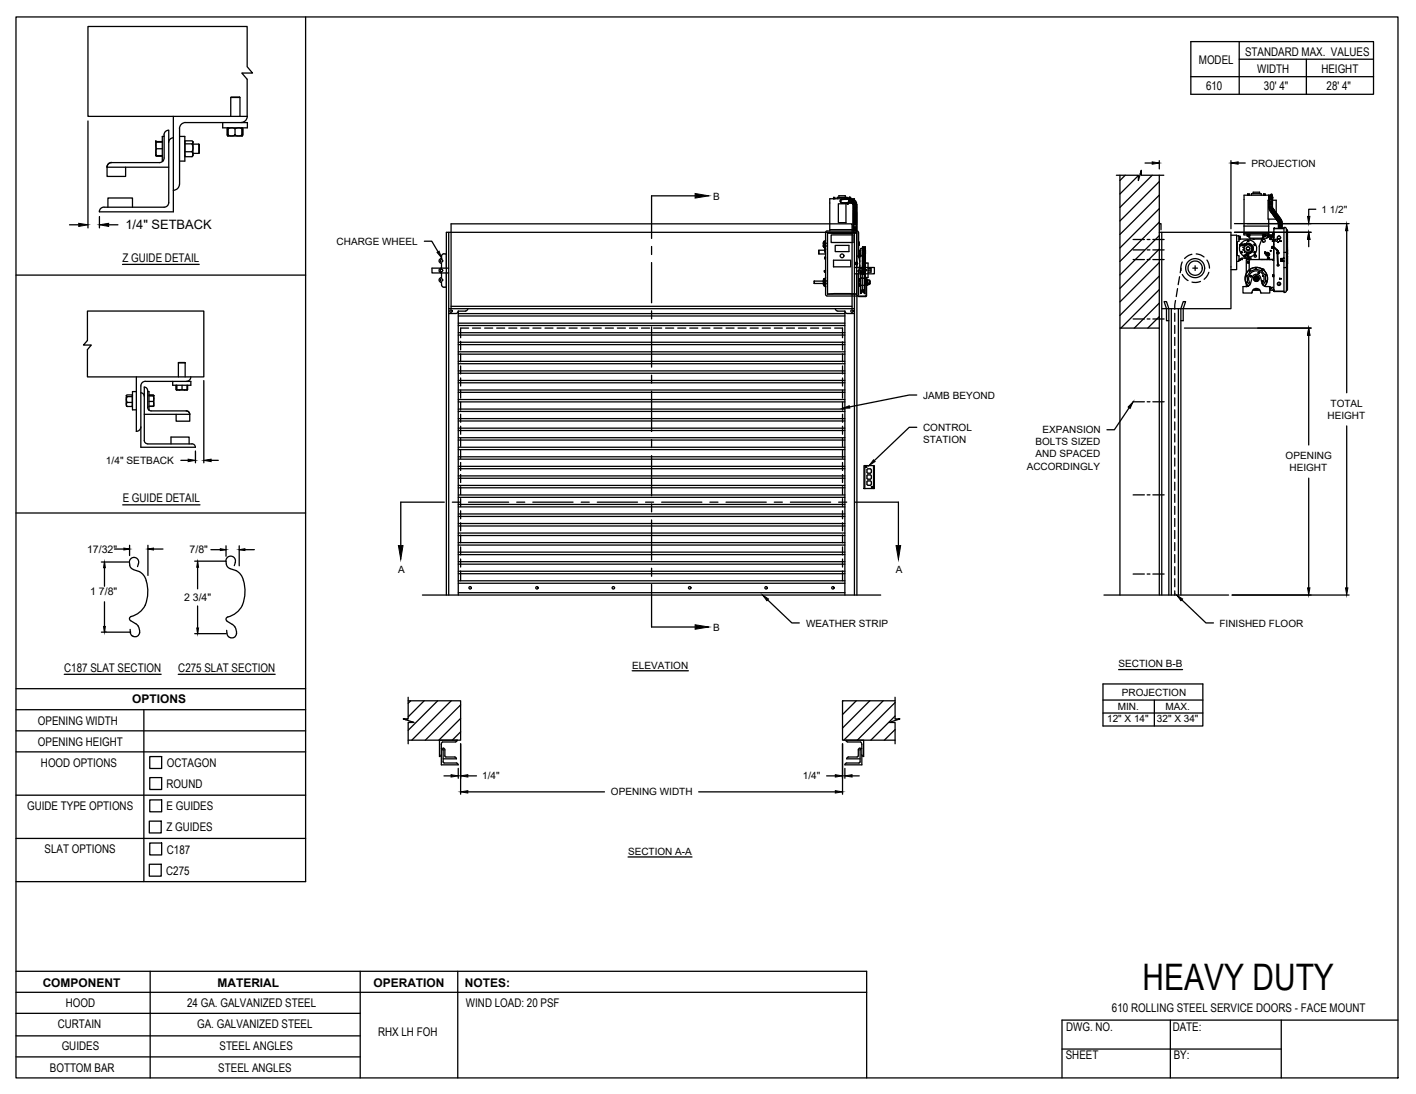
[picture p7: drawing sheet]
<svg xmlns="http://www.w3.org/2000/svg" width="279mm" height="216mm" viewBox="0 0 279 216" stroke-linecap="round" stroke-linejoin="round" font-family="sans-serif">
<!-- layer: ANNOTATIONS -->
<g fill="none" stroke="#000" stroke-width=".25">
<path d="M17.4 23.9v21.1M225.9 32.2h1.5M228.7 31.7v1.6M242.9 31.7v13.4M244.3 32.2h1.4M13.7 44.4h1.8M19.6 42.7v2.3M21.4 44.4h1.9M83.7 47.6h1.5l1.2 2.1M243.6 45.8h15.1M243.6 44.1h22.6M258.2 47.3v1.4"/>
<path d="M259.6 41.3h-1.4v1.4M265.7 45.5v32M40.2 75.1v16.2M180.9 78h-1.5l-11.8 2.3M233.7 64.7h25M258.2 66.2v21.6M35.7 90.8h1.4M38.6 89v2.3M41.7 90.8h1.4M180.9 84.3h-1.5l-6.9 6.6M222.8 80.5l-2.9 4.3h-1.5M258.2 94.4v21.6"/>
<path d="M265.7 84.1v31.9M20 110.9h5.4M20.6 110.9v4.8M20.6 118.8v6M22.6 108.4h3M25.6 107.6v2M29.2 107.6v6M29.2 108.4h3M38.4 110.7h6.2M39 110.7v5.5M39 119.6v5.5M41.6 108.5h3"/>
<path d="M44.6 107.7v2.1M47.2 107.7v4M47.2 108.5h3M151.5 118.4l4.8 4.5h1.4M233.2 118.4l4.8 4.5h1.4M243.1 117.4h23.1M20 124.8h5.8M38.4 125.1h6.2M124.7 132.4h11.1M217.6 135h19.7v8.3h-19.7zM217.6 138.2h19.7M220.7 132.1h12.6"/>
<path d="M227.8 138.2v5.1M87.6 153.1h1.4M90.4 151.6v2M90.9 146.8v9.9M92.3 153.1h1.7M92.3 156.3h27M137.9 156.3h26.9M163.1 153.1h1.7M166.2 146.8v9.9M166.7 151.6v2M168.1 153.1h1.4M217.6 140.7h19.7"/>
<path d="M123.9 169.1h12.6"/>
</g>
<!-- layer: RHX RH F.O.H. -->
<g fill="none" stroke="#000" stroke-width=".25">
<path d="M164.5 39.1h.1M164.5 39.2h.1M164.5 39.1l-.1 .1M164.5 39.1h.2M164.5 39.1v.1M164.5 39.1l.1 .1M164.7 39.1h.1M164.8 39.2h.1M165.2 39.2v-.3h1.9v.3h-3.4v6.4M165.5 38.9v-.3h1.3v.3M166.1 39.3a.35 .35 0 0 0-.3 .4 .35 .35 0 0 0 .3 .3M166.3 39.3a.37 .37 0 0 0-.5 .3 .37 .37 0 0 0 .3 .4"/>
<path d="M166.5 39.3l.7 .1 .1-.3v.3M166.9 39.3l-.8 .1a.32 .32 0 0 0-.2 .3 .32 .32 0 0 0 .2 .3M166.9 39.3l-.8 .1a.31 .31 0 0 0-.3 .3 .31 .31 0 0 0 .3 .3M167.1 39.3l.2-.2 .1 .2M167.1 39.3h-.2h.2M167.2 39.2v.1M167.2 39.2h.1M167.2 39.2l.1 .1M167.2 39.3h.1M167.3 39.2h.1M167.3 39.3h.1M167.3 39.2l.1 .1"/>
<path d="M167.3 39.2v.1M167.4 39.2v.1M167.4 39.2l-.1 .1M167.4 39.3l.2 .1M167.5 39.3h.1M167.5 39.2h1.1v.3M167.5 39.3v.8M167.6 39.2h.1M167.6 39.1h.1M167.6 39.1v.1M167.6 39.1h.3M167.6 39.4h.1"/>
<path d="M167.6 39.4v.6M167.7 39.1h.1M167.7 39.1l-.1 .1M167.8 39.1h.1M167.9 39.1h.1M167.9 39.4h-.2v.6h.2M167.9 39.4v.6M167.9 39.4h.1M168 39.3l.3 .1M168 39.4v.6M168 39.4h.1M168.2 39.4l-.2 .6"/>
<path d="M168.3 39.4l-.2 .7M168.3 39.4l.3 .2M168.5 39.5l-.4 .5M168.6 39.6h.1M168.6 39.6l-.4 .5M168.6 39.6l.2 .1M168.8 39.8h.1M168.8 39.8l-.5 .4M168.8 39.8v-.1l-.6 .4M168.8 39.8l.2 .6h-.6M220.3 34.6h4.3v1l.6-2v1h4.4M221 34.6v82.8"/>
<path d="M222 34.6l-1 1M224.6 34.6l-3.6 3.7M225.2 34.1l-.2 .2M227.4 34.6l-6.4 6.3M228.7 35.8l-7.7 7.8M228.7 38.5l-7.7 7.8M228.7 34.6v82.8M246.2 38.4h.1M246.2 38.4v.1M246.2 38.4l.2 .1v-.1M246.3 38.4l-.1 .1M246.3 38.4h.1"/>
<path d="M246.4 38.4l-.1 .1M246.5 38.4h.1M246.5 38.4l-.1 .1M246.5 38.5h.1M246.9 38.5v-.3h2v.3M247.3 38.2v-.3h1.2v.3M249.3 38.5h.1M249.3 38.4h.1M249.3 38.4v.1M249.4 38.4h.1M249.4 38.4l-.1 .1M249.4 38.4v.1"/>
<path d="M249.5 38.4h.1M249.5 38.4v.1M249.6 38.4h.1M249.6 38.4h-.3M250.3 38.7v.6M250.3 38.5l.1 1h-.2v3.7h1.6M250.3 38.6h.3M250.3 39.4h.1M250.4 39a.37 .37 0 0 1 .4-.4 .37 .37 0 0 1 .3 .4M250.4 39.2a.36 .36 0 0 1 .4-.2 .36 .36 0 0 1 .3 .4 .33 .33 0 0 0-.4-.3 .33 .33 0 0 0-.3 .3zM250.4 39.2a.36 .36 0 0 1 .4-.4 .36 .36 0 0 1 .3 .4M250.4 38.5v.3l.3-.2"/>
<path d="M250.4 39.9v.1M250.4 39.6v-.1a.38 .38 0 0 1 .3-.2 .38 .38 0 0 1 .4 .3M250.4 39.8h.7v.1M250.4 39.5l.3-.1 .4 .1M250.4 39.2a.33 .33 0 0 1 .3-.3 .33 .33 0 0 1 .4 .3M250.4 39.5v.2M250.4 39.8v.1M250.4 39.9h.7M250.4 38.9l.3-.2 .3 .2M250.5 39.7l-.1 .1M250.7 38.6v-.2h.2v.2M250.8 38.5h-5.3l-.1 7.8"/>
<path d="M250.8 38.4v.2M250.9 38.4h.1M250.9 38.4v.1M250.9 38.5h.1M250.9 38.5v.1M250.9 38.6h.1M251 38.5h.1M251 38.6h-.1M251 38.6l.1 .5a.37 .37 0 0 0-.4-.4 .37 .37 0 0 0-.3 .4M251 39.9v.1M251.1 39.5v.2h-.5M251.1 39.7v.1"/>
<path d="M251.1 39.5h.7v2.6M87.1 54.8a.48 .48 0 0 0-.5 .5 .48 .48 0 0 0 .5 .4v.5M87.1 51a.48 .48 0 0 0-.5 .5 .48 .48 0 0 0 .5 .5M87.1 52.9a.48 .48 0 0 0-.5 .5 .48 .48 0 0 0 .5 .4v1M87.1 52v.9M87.6 50.1l-.4 .2-.1 .7M87.6 50.1h.5v6.6l-.7-.1-.3-.4M88.1 53.9v63.5M88.5 52.9h-3.3v1h3.3M88.5 45.8v71.6M160.7 55.9h.1M160.7 55.5h2.2"/>
<path d="M160.7 55.5h.1M160.7 55.5v.4M161.6 49.4v.7v-.7h1.1M161.6 50.1h1.3M162.5 55.5v.4M162.5 48.6v.1M162.5 56.1h.1M162.5 48v.1h.4M162.5 55.4l.2 .1M162.5 48h.1M162.5 55.4h.1M162.5 48.6h.1"/>
<path d="M162.5 56.1h.5M162.5 56.1l.4 .5M162.5 48.6l.4 .6M162.5 55.9v.2M162.5 55.4h.5M162.5 48h.5M162.5 48.6h.5M162.5 48l.2 .1M162.5 55.3v.1M162.5 47.9h.1M162.5 48.7h.1M162.5 48.7l.4 .5"/>
<path d="M162.5 55.3h.1M162.6 55.3h.1M162.6 47.8h.1M162.6 55.3h-.1M162.6 47.8l-.1 .1M162.6 56.4h.1M162.6 55h.2M162.6 55v.2M162.6 56.2v.2M162.7 55.5h.2M162.7 48.1h.2M162.7 55.9h.1"/>
<path d="M162.7 55.5h.1M162.7 53.7h.1M162.7 48.1h.1M162.7 53.7h.2M162.7 55.5v.4M162.7 49v.7l.2 .3M162.7 48.5h.1M162.8 48.4l-.3 .1M162.8 48.2v.3v-.3M162.8 55h-.2M162.8 55.9h.1M162.8 50.8l.1 .2"/>
<path d="M162.8 51.1h.1M162.8 50.7h.1M162.8 50.7v.4M162.8 50.8h.1M162.8 50.7v.1M162.8 51v.1M162.9 48.1h-.1M162.9 55.5h.1M162.9 48.5h.1M162.9 55.9h.1M162.9 48.1h.1M162.9 54.8h.1"/>
<path d="M162.9 47.4h.1M162.9 49.2h.1M162.9 56.6h.1M162.9 48v-2.1l.1-.3h6.3l.1 .3v4.6M162.9 48.1h-.4v.4h.4M162.9 53.4h-.2v.3M162.9 48.1v.4M162.9 48.6v6.8M162.9 55.5v.4M162.9 47.4l-.4 .6M162.9 54.8l-.4 .6M162.9 54.8l-.3 .5"/>
<path d="M162.9 47.4l-.3 .4M162.9 55.9h-2.2M162.9 48.5h-.4v.1M163.3 58l2.8-.1 2.9 .1M163.3 46l2.8 .1 2.9-.1M163.3 46h5.7v5.8M163.3 46v12M163.7 45.3h5.3M164 46.4h4.3v1.5h-4.3zM164.5 51.4h3.4v1.3h-3.4zM164.8 48.4h2.7v1.3h-2.7zM165.4 40.2h1.5v3.7h-1.5z"/>
<path d="M166.2 40l.7 .1M166.3 40l-.1 .1M166.5 40h.6M167.1 40.1l.2 .2 .1-.2M167.3 40.1l-.1 .1M167.3 40.1h-.1M167.3 40.2h.1M167.3 40v.1M167.3 40.1h.1M167.3 40.1v.1M167.3 40v.2l-.1-.2-.3 .1h.2M167.4 40.1l-.1 .1"/>
<path d="M167.4 40h.2M167.5 40.1h.1M167.6 40h.1M167.9 40h.1M168 40h.1M168 40l.1 .1M168.1 40.1h.1M168.2 40.1l.1 .1M168.3 40.2v.1M168.4 44.3a.34 .34 0 0 1 .3-.4 .34 .34 0 0 1 .3 .4M168.4 44.1a.35 .35 0 0 1 .3-.4 .35 .35 0 0 1 .4 .4M168.4 43.9a.35 .35 0 0 1 .3-.4 .35 .35 0 0 1 .4 .4"/>
<path d="M168.4 43.7a.35 .35 0 0 1 .3-.3 .35 .35 0 0 1 .4 .3M168.4 43.5a.35 .35 0 0 1 .3-.3 .35 .35 0 0 1 .4 .3M168.4 43.3a.35 .35 0 0 1 .3-.3 .35 .35 0 0 1 .4 .3M168.4 42.9l.4-.1 .2 .1 .1 .2a.37 .37 0 0 0-.4-.2 .37 .37 0 0 0-.3 .2zM168.4 42.6a.35 .35 0 0 1 .3-.4 .35 .35 0 0 1 .4 .4M168.4 42.4a.35 .35 0 0 1 .3-.4 .35 .35 0 0 1 .4 .4M168.4 42.2a.35 .35 0 0 1 .3-.4 .35 .35 0 0 1 .4 .4M168.4 41.6v.1M168.4 40.4v.1M168.4 40.3v.1M168.4 44.8v.1M168.4 45.5v.1"/>
<path d="M168.4 45v.1M168.4 45.2v.3M168.4 40.8v.1M168.4 40.6v.1M168.4 41.1v.1M168.4 41.3v.1M168.4 44.5a.33 .33 0 0 1 .3-.3 .33 .33 0 0 1 .3 .3M168.4 42.9a.37 .37 0 0 1 .3-.2 .37 .37 0 0 1 .4 .2 .35 .35 0 0 0-.4-.3 .35 .35 0 0 0-.3 .3M168.4 42.7a.37 .37 0 0 1 .3-.2 .37 .37 0 0 1 .4 .2 .35 .35 0 0 0-.4-.3 .35 .35 0 0 0-.3 .4M168.4 42l-.1-.1a.38 .38 0 0 1 .4-.2 .38 .38 0 0 1 .3 .3M168.4 44.6h.6M168.4 44.5a.33 .33 0 0 1 .3-.2 .33 .33 0 0 1 .3 .2"/>
<path d="M168.4 44.3a.35 .35 0 0 1 .3-.3 .35 .35 0 0 1 .3 .3M168.4 44a.38 .38 0 0 1 .6 0M168.4 43.8a.38 .38 0 0 1 .6 0M168.4 43.6a.38 .38 0 0 1 .6 0M168.4 43.5a.38 .38 0 0 1 .6 0M168.4 43.3a.38 .38 0 0 1 .6 0M168.4 42.5a.38 .38 0 0 1 .6 0M168.4 42.3a.38 .38 0 0 1 .6 0M168.4 42.1a.38 .38 0 0 1 .6 0M168.4 41.9l.3-.1 .3 .1M168.4 41.6h.6M168.4 41.7h.6"/>
<path d="M168.4 44.9h.6M168.4 44.8h.6M168.4 45.1h.6M168.4 40.9v.2h.6v-.2M168.4 44.9v.1h.6v-.1M168.4 40.7v.2M168.4 41.2v.2M168.4 41.4v.2M168.4 41.7v.1M168.4 41.9v.1M168.4 42.1h.1M168.4 42.3h.1"/>
<path d="M168.4 42.5h.1M168.4 43.3h.1M168.4 43.5h.1M168.4 43.6v.1M168.4 43.8v.1M168.4 44h.1M168.4 44.6v.2M168.4 45.1v.2M168.4 45.6h.1M168.4 45.5h.6M168.4 45.3h.6M168.4 40.9h.6"/>
<path d="M168.4 40.6h.6M168.4 40.7h.6M168.4 41.2h.6M168.4 41.4h.6M168.5 44.5l-.1 .2M168.6 52.8h3.9v1.2h-3.9M168.6 45.8v71.6M168.8 52h.1M168.8 52h.3M168.9 52l.1 .2 .1-.2M168.9 52l.1-.1 .1 .1M168.9 52h.2"/>
<path d="M169 40l-.7 .2M169 44.5v.1M169 40.1h.1M169 40.1l-.6 .2M169 51.8l.2 .2-.2 .3M169 40.3v.1M169 44.8v.1M169 45.5v.1M169 45v.1M169 45.2v.1M169 40.8v.1M169 40.6v.1"/>
<path d="M169 41.1v.1M169 41.3v.1M169 41.6v.1M169 52.3h.1M169 51.8h.1M169 40.4l-.6 .1v.1M169 40.4v.2M169 40.7v.2M169 41.2v.2M169 41.4v.2M169 41.7v.1M169 41.9v.1"/>
<path d="M169 42.1h.1M169 42.3h.1M169 42.5h.1M169 43.3h.1M169 43.5h.1M169 43.6v.1M169 43.8v.1M169 44h.1M169 44.6v.2M169 45.1v.2M169 45.3v.2M169 45.6h.1"/>
<path d="M169 52.3v5.7h-5.7M169.1 52.8v-7h-81v7.1M169.1 54v63.4M169.1 53.5h.3M169.4 50.5l.3 1.5-.3 1.5M169.4 50.5h.1v.2M169.4 48.2l.1 .2M169.4 47.9l.1 .3M169.4 50.5h-.3M169.4 50.5h.1M169.4 53.5h.1M169.4 53.5v4.6l-.1 .3h-6.1l-.3-.3v-2"/>
<path d="M169.4 50.1h.1M169.4 49.4h.4M169.4 53.7h.4M169.4 55.3h.3M169.4 56.1h.1M169.4 49.6h.1M169.4 56.3h.1M169.4 55.1h.3M169.4 55.5h.1M169.4 55.9h.1M169.4 50.6h.1M169.4 53.4h.8"/>
<path d="M169.5 50.6h.2h-.2v.3M169.5 50.7h.1M169.5 50.6h.1M169.5 47.8h.1M169.5 48.3h.1M169.5 47.8v.4M169.5 47.8v.5M169.5 50.7v.1M169.5 53.3h.7M169.5 49.5h.2M169.5 49.6v.9l.2 .1M169.5 55h.2z"/>
<path d="M169.5 56.1h-.1h.1M169.5 55.9h.2M169.5 55.5h.2M169.5 49.6h.1M169.5 55v.1M169.5 55.3v.2M169.5 55.9v.5M169.5 56.4h.2M169.6 49.5h-.2M169.7 53h1M169.7 52.3l-.2 .8M169.7 49.6v.9"/>
<path d="M169.7 50.6v1.1M169.7 50.1h.1M169.7 56.3l-.2 .1M169.7 55.1h-.3h.3M169.8 54.9v1.6M169.8 53.5l.1 4.3M169.8 53.5l.1 .3M169.8 53.5v4.4M169.9 53.6l.2 .1M169.9 57.8h.1M169.9 53.9h.1M169.9 53.9l.2 .2"/>
<path d="M169.9 57.4h.1M169.9 54.9h.1M169.9 57.6v.1M169.9 53.8v.1M170 54.9h.1M170.1 56.3h-.2M170.1 53.7v.2M170.1 57.2l-.2 .2M170.1 53.9v.2M170.1 57.4l-.1 .4h-.1M170.1 57.4v.2M170.1 54v.1"/>
<path d="M170.1 57.3h.1M170.1 54.1h.1M170.2 52.9h.1M170.2 51.2h.1M170.2 49.8h.1M170.2 49.5h.1M170.2 51.4h.6M170.2 51.6h.1M170.2 50.2h.1M170.2 50.9h.1M170.2 49.9h.1M170.2 49.4h.1"/>
<path d="M170.2 50.3h.1M170.2 49.2h.1M170.2 50.7h.6M170.2 50.6h.1M170.2 50.5h.1M170.2 49h.1M170.2 48.8h.1M170.2 50.9h.6M170.2 51.1h.1M170.2 51.3h.1M170.2 51.6h.6M170.2 51.9h.6"/>
<path d="M170.2 51.8h.1M170.2 52.1h.6M170.2 52h.1M170.2 52.3h.6M170.2 52.2h.1M170.2 52.5l.6 .1M170.2 52.5h.1M170.2 52.8h.6M170.2 52.7h.1M170.2 53.2h.6M170.2 53.2h.1M170.2 53h.1"/>
<path d="M170.2 53.5h.6M170.2 53.4h.1M170.2 53.6h.1M170.2 53.9h.1M170.2 53.8h.1M170.2 54.1h.1M170.2 50.7h.1M170.2 49h-.4v1.5h.4M170.2 51.2h.5M170.2 49h.5M170.2 54.1v-5.4h.5v6.6M170.2 57.2l.1 .1"/>
<path d="M170.2 54.1v.1M170.2 54.2h.1M170.2 54.2l-.1 3.1M170.3 57.3h.1M170.3 54l-.1 .1M170.3 49.6h.1M170.3 49.3h.1M170.3 50.4h.1M170.3 57.4l.3 .5M170.3 50.1h.1M170.3 50.4v.1M170.3 49.5v.2h.4"/>
<path d="M170.3 50.4h.5M170.3 50h.1M170.3 49.1v.2h.5M170.3 57.4v.1M170.3 48.9v.1M170.3 50v.2M170.3 50.4v.2M170.3 50.7v.1M170.3 50.9v.1M170.3 51.2v.1M170.3 51.4v.1M170.3 51.6v.1"/>
<path d="M170.3 51.9v.1M170.3 52.1v.1M170.3 52.3v.1M170.3 52.6v.1M170.3 52.8v.1M170.3 53v.1M170.3 53.2v.1M170.3 53.5v.1M170.3 53.7v.1M170.3 53.9v.1M170.3 57.2l.3 .2M170.3 50.1h.3"/>
<path d="M170.3 49.6v.1M170.3 49.6l.2-.1 .1 .2M170.3 50.5h.1M170.3 57.5l.1 .1M170.3 53.9v.2M170.4 50.7h.1M170.4 53.7l-.1 .2M170.4 53.7h-.3M170.4 56.3h.1M170.5 56.3h.1M170.5 50.5h.1M170.5 54.9h-.1"/>
<path d="M170.5 53.9l-.2 .2M170.5 50.7l.2 .1M170.5 57.6l.1 .1M170.5 53.8v.1M170.6 50.4l-.2 .1M170.6 53.6v-.1v4.4M170.6 53.6l-.2 .1M170.6 50.1h.1M170.6 49.3h.1M170.6 50.4h.1M170.6 53.6l-.1 .2M170.6 50l-.3 .1"/>
<path d="M170.6 49.6h.1M170.6 53.9h-.1M170.6 50v.2h.1M170.6 50.4v.2h.1M170.6 50.9l.1 .1M170.6 51.2l.1 .1M170.6 51.4l.1 .1M170.6 51.6l.1 .1M170.6 51.9v.1l.2-.1M170.6 52.1l.1 .1M170.6 52.3l.1 .1M170.6 52.6l.1 .1"/>
<path d="M170.6 52.8l.1 .1M170.6 53l.1 .1M170.6 53.2l.1 .1M170.6 53.5v4.4M170.6 54.5h.1M170.6 54.6h.2M170.6 53.7h.2M170.6 53.9h.2M170.6 54.2h.2M170.6 54.4h.2M170.6 54.8h.2M170.6 55.3h.2"/>
<path d="M170.6 55.2h.2M170.6 56.1h.2M170.6 55.3l.1 .8M170.6 56.1h.1M170.6 54.9h.1M170.6 53.6h.1M170.6 53.8h.1M170.6 54h.1M170.6 54.3h.1M170.6 54.7h.1M170.7 56.1h.1M170.7 49.5h-.1v.2v-.1"/>
<path d="M170.7 49.1l-.1 .2M170.7 48.9l-.1 .1M170.7 50.1h.1M170.7 52.9h.1M170.7 51.2h.1M170.7 54.3h.1M170.7 49.8h.1M170.7 49.5h.1M170.7 51.6h.1M170.7 50.2h.1M170.7 50.9h.1M170.7 50h-.1"/>
<path d="M170.7 49.9h.1M170.7 49.4h.1M170.7 50.3h.1M170.7 49.2h.1M170.7 49h.1M170.7 50.6h.1M170.7 50.5h.1M170.7 48.8h.1M170.7 51.1h.1M170.7 51.3h.1M170.7 51.8h.1M170.7 52h.1"/>
<path d="M170.7 52.2h.1M170.7 52.5h.1M170.7 52.7h.1M170.7 53.2h.1M170.7 53h.1M170.7 53.4h.1M170.7 53.6h.1M170.7 53.8h.1M170.7 54.1h.1M170.7 54.5h.1M170.7 55h.1M170.7 50.7h.1"/>
<path d="M170.8 49.4l-.1 .7v-.2M170.8 55l-.2 .1M170.8 56.1l-.2 .1M170.8 55.6v.2M170.8 51.9h.2M170.9 55.2h.1M170.9 56.2h.1M170.9 53.3h.1l-.1 .1zM170.9 55.2v1M170.9 54.9v3.6h-1.5l1.5-.1zM170.9 57.3h.1M171 55.1h.2"/>
<path d="M171 51.9h.3v2.9h-.6M171.2 55.1v1.1l-.2 .1M171.2 55.1v1.2M171.2 55.3h.4v.8h-.4M171.3 53h.6v.7h-.6M171.3 53.4h.6M171.3 53.3h.6M171.3 56.1h.1M171.3 56v.1M171.4 56h.1M171.4 56.1h.1M171.4 56v.1"/>
<path d="M171.5 56.1h.1M171.5 56v.1M171.6 55.5h.1M171.6 55.9h.1M171.6 55.5v.4M223.6 47.3h2.2M223.6 49.3h2.2M223.6 51.2h2.2M226.4 47.3h.5M226.4 49.3h.5M226.4 51.2h.5M227.5 47.3h2.2"/>
<path d="M227.5 49.3h2.2M227.5 51.2h2.2M228.7 45.8h14.2v15.1h-13.7M228.7 44.1h.4v1.3M228.7 41.2l-7.7 7.7M228.7 43.8l-7.7 7.8M228.7 46.5l-7.7 7.8M228.7 49.1l-7.7 7.8M228.7 51.8l-7.7 7.8M228.7 54.5l-7.7 7.8M228.7 57.2l-7.5 7.5M228.7 59.8l-4.9 4.9"/>
<path d="M229.2 45.8v71.6M231.9 59.3l-.1 1.7M232.3 57l-.2 1.5M232.7 54.6l-.2 1.6M233 52.9l-.1 .9M233.3 51.7l-.3 1v.7M233.3 54.2l.5 .7 .6 .5M235.2 50.2l-.7 .2-.8 .6M235.4 52.9h.9M235.8 52.5v.9M236 50.1l.9 .2 .7 .4M236.9 55.5l-1 .3-.7-.1"/>
<path d="M238.1 51.3l.4 .7 .2 .9M238.5 53.7l-.2 .6-.7 .8M242.9 46.4h1.1v6.8h-1.1M242.9 52.7h.1M244 51.6h.4M244 46.5h.4M244 50.4h.1M244 47.7h.1M244.1 47.7v2.8M244.4 46.5v1.1M244.4 50.4l.1 .1M244.5 51.4h.2z"/>
<path d="M244.5 46.7l.2 .1M244.5 47h.2v.2h-.2h.2M244.5 46.8h.2v.2v-.2M244.5 50.5v1M244.5 51.5l-.1 .1M244.6 48.5a1.7 1.7 0 0 0 .7 2M244.7 51.3l-.2 .1M244.7 47.2h.1M244.7 47.2h4.3M244.7 51.4h.1M244.7 46.8h.1M244.7 51.2v.1"/>
<path d="M244.8 48.3a1.7 1.7 0 0 1 2.2-.8 1.7 1.7 0 0 1 .8 2.3 1.7 1.7 0 0 1-2.2 .8M244.9 49.8h.1zM244.9 51.1v.1M244.9 50.9h1.9M245 48.3h-.4M245.1 48.2l-.2-.1-.1 .2M245.1 50.9v.3v-.1h-.3M245.1 51.2l-.4-.1v.2M245.3 48.8h.1M245.3 48.8a.24 .24 0 0 1 .2 .3 .24 .24 0 0 1-.2 .2l.3 .1M245.4 46.3l.1 .1M245.4 46h5"/>
<path d="M245.5 44.6h4.8M245.5 46.4h5.8v.1M245.5 50.4l-.2 .1M245.5 49.4l.1 .1M245.5 48.4l.1 .2M245.6 48.4l-1 .1M245.6 48.7l-.3 .1M245.6 48.6l-.1 .1M245.6 49.5v.3M245.7 50.9h.1M245.7 50.3l-.2 .1M245.8 48.3l-.3 .1"/>
<path d="M245.8 49.7l.2 .1v.2l.2-.2M245.8 49.7l-.2 .1M245.9 50.2l-.2 .1M245.9 56.6h-.6v1.2h1.7a.88 .88 0 0 1 .8-.9 .88 .88 0 0 1 .9 .7M246 48.3l-.3 .1M246 48.1l-1.1 .2M246 48.1h.1M246 51.2h.1M246.1 46.4v.2l.1-.2M246.1 46.6h.1M246.1 46.4h.1M246.1 46.4h.5v.2"/>
<path d="M246.1 50.1l-.2 .1M246.2 56.4h.1M246.2 49.4h.2M246.2 49.5h.2M246.2 46.4h.1M246.2 49.4h.1M246.2 49.4a.33 .33 0 0 1-.2-.5 .33 .33 0 0 1 .5 0 .33 .33 0 0 1-.1 .5M246.2 49.4a.37 .37 0 0 1-.2-.6 .37 .37 0 0 1 .6 0 .37 .37 0 0 1-.2 .6M246.2 49.8h.1M246.2 56.5h.1M246.2 50.5l.1 .1zM246.2 47.5l.1 .1z"/>
<path d="M246.2 51.7l.1 .2M246.2 51.7v.2h.2M246.2 51.7h.1M246.2 51.7h.2v.1M246.2 46.6h.4M246.2 51.7l.2 .2M246.2 50.2l-.8 .5M246.3 51.7l.1 .1zM246.3 46.4h.1M246.3 46.6l.3 .4h3.3M246.4 49.8v.1M246.4 51.9h.1"/>
<path d="M246.4 49.4h.1M246.4 48.3h.2M246.4 48.3h-.2M246.4 46.4h.1M246.4 48.2l-.6 .1M246.4 51.2l.1 .1M246.4 51.2h-.5v2.8M246.4 51.2h.1M246.4 48.1l.6 .3M246.4 51.8v.1M246.4 48.1h-.4M246.5 46.4v.2"/>
<path d="M246.5 51.3v2M246.5 50.9h.1M246.5 46.4h.1M246.5 51.1l-.1 .1M246.5 51.2h.1M246.6 51.1l.1 .1M246.6 48.3l.1 .1M246.6 51.2h.1M246.6 46.6h-.5M246.6 48.3h.1M246.6 56.2l-.3-.4h-.3l.1-.3v-.8l-.2-.2 .3-.1 .4-.7v-.3l.3 .1 .7-.3 .2-.3 .1 .2 .8 .3 .3-.1v.3l.5 .6 .3 .1-.1 .2v.8l.2 .2-.3 .1-.4 .7M246.6 51.2h-.2"/>
<path d="M246.7 50l-.5 .2M246.7 47v.2M246.7 49.7h.1M246.7 51.2h.1M246.7 48.4l.2 .2M246.7 56a1.53 1.53 0 0 1 .1-2.1 1.53 1.53 0 0 1 2.2 0 1.53 1.53 0 0 1 .1 2.1M246.7 49.7l-.6 .3M246.8 50.8v.4M246.9 48.5l.2 .5M246.9 48.6l.1 .1M247 49.8h.1M247 49.4h-.1"/>
<path d="M247 49.7v.1M247 49.4l-.3 .3M247 49.4h.1M247 48.4l.2 .4M247 49.7l-.4 .3M247.1 49l-.1 .1M247.1 49l-.1 .4M247.2 57.3h1.4M247.2 48.8l.1 .2M247.2 49.3l-.2 .4M247.2 49.3h.1M247.3 48.8h.1"/>
<path d="M247.3 49l-.1 .3M247.3 49.3l-.1 .1M247.3 48.8h-.1M247.3 57.1h1.2M247.5 50.4l.2-.1 .2 .1v.3l-.2 .1-.2-.1zM247.5 48.3h.2zM247.5 49.8h.2zM247.7 54.9h.1M247.8 55.2h.1M247.8 54.8h.1M247.9 56.9l.1 .2 .1-.1M248 54.8h.1"/>
<path d="M248 55.2h.1M248 55.4h.1M248.1 55.2h.1M248.1 55.4h-.1M248.1 55.1h.1M248.1 55h.1M248.2 55.3h.1M248.2 55.3l-.1 .1M248.9 55.5h.2l-.2 .1M248.9 47.2v.1M248.9 51.2h.1M249 53a.37 .37 0 0 1 .5 .4"/>
<path d="M249 55.9a.86 .86 0 0 0 .8 .7h.7v1.2h-1.7v-.1M249 55.9l-.3-1.1a.86 .86 0 0 0-.8-.7 .86 .86 0 0 0-.8 .7l-.3 1.1a.88 .88 0 0 1-.9 .7v-.6M249.1 46.4h.9M249.1 51.2h.1M249.1 47l-.1 .1a6.1 6.1 0 0 0-.5 4l.1 .1M249.1 47h.1M249.2 47.3h.3l.1 .3-.4 .2zM249.2 53.2h.1M249.2 46.6h.5M249.2 46.6v-.2h.5v.2M249.2 46.4h.1M249.3 46.4h.1"/>
<path d="M249.3 46.4l.1 .2M249.4 46.4h.1M249.4 51.2h.1M249.5 46.4h.1M249.5 46.6l-.4 .4M249.5 56.5a2.22 2.22 0 0 0-.1-3.1 2.22 2.22 0 0 0-3.1 0 2.22 2.22 0 0 0-.1 3.1M249.6 49.9h.1M249.6 49.9v.1M249.6 49.9l.1 .1h-.1M249.6 49.9l.1 .1M249.6 50h.1M249.6 49.8h.1"/>
<path d="M249.6 49.8l.1 .2M249.6 46.4v.2M249.6 49.8l.1 .1M249.7 46.4h.1M249.7 46.6h.1M249.7 49.9h.1M249.7 49.9l.1 .1M249.7 50v.1M249.7 50h.1M249.8 50h.1M249.8 50h-.1M249.9 50.2h.1"/>
<path d="M250 50.3l-.1 .1a.28 .28 0 0 1 .1-.4 .28 .28 0 0 1 .4 0 .28 .28 0 0 1-.1 .4M250 50.3h.1M250 50.3h.2M250 51.2h.1M250 46.9l-.1 .1M250 46.4v.5M250.1 50h.1M250.1 50.4h.1M250.1 50l-.2 .2M250.1 46.4l-.1 .1M250.1 50.9h.3zM250.1 50.9h.1"/>
<path d="M250.1 51l.2 .1 .1-.1M250.1 51h.1M250.1 50.9h.3M250.1 46.4l1.1 .1M250.1 51h.3M250.1 46.6l.3 .1zM250.1 46.7h.1M250.1 46.7h.3M250.2 50h.1M250.2 50.4h.1M250.3 50h-.1M250.3 50l.1 .2"/>
<path d="M250.3 50.1v.1M250.3 50.1h.1M250.3 50.1v.2M250.3 50.2h.1M250.3 43.2v3.2M250.4 50.9h.1M250.4 51h.1M250.4 46.7h.1M250.4 46.7l-.3 .1 .3-.1M250.4 41v.2l.7-.2M250.4 40.9v.1M250.4 40.6v.1"/>
<path d="M250.4 40.1v.1M250.4 40.4v.1M250.4 40.9h.7M250.4 41h.1M250.4 40v.1M250.4 40.2v.2h.7v-.2M250.4 40.5v.2M250.4 40.7v.2M250.4 40.7h.7M250.4 40.1h.7M250.4 40.2h.7M250.4 40.5h.7"/>
<path d="M250.4 40h.7M250.4 41h.7M250.5 41.3l.1 .2M250.5 51.2h.1M250.5 56.7l.7 .1M250.5 56.8l.2 .2M250.5 57.3h.7M250.6 56.8h.2l-.1 .2h-.2h.2M250.6 56.9l.1 .1M250.6 56.8l-.1 .1M250.6 56.8h.2v.2M250.6 56.8h.1"/>
<path d="M250.6 47.2h.2M250.6 56.8l.2 .2M250.6 47.1l.1-.1zM250.6 47.1h.1M250.6 47.2h.2zM250.6 47.2h.1M250.6 47.1h.2M250.6 47.1v.1M250.7 49.5h.1M250.7 49.4v.1M250.7 57h.1M250.7 47.1h.1h-.2"/>
<path d="M250.7 47l.1 .1M250.7 41.7l.1 .1M250.8 46.7l.2 .1h-.2zM250.8 46.7h.1M250.8 57h.1M250.8 57h-.1M250.8 46.7h.2M250.8 46.6l.2 .1M250.8 41.8h.1M250.8 46.6h.1M250.8 46.6v.1M250.8 47.1h.1"/>
<path d="M250.8 47.2h.1M250.8 47.1v.1M250.8 41.9l.1 .1M250.9 42l.6-.4v.1l-.5 .4M250.9 42l.1 .1M251 48.7l.1 .1M251 46.7h.1M251 48.7l-.1 .3h.2M251 48.9v.1M251 42.1l.1 .1M251 48.8v.1h.4M251 48.8h.1"/>
<path d="M251 41h.1M251 40.9l.1 .1M251 40.6v.1M251 40.1v.1M251 40.4v.1M251.1 41v.1M251.1 49h.1M251.1 40.9h.1M251.1 40v.1M251.1 40.5v.2M251.1 40.7v.2M251.1 42.2v.1"/>
<path d="M251.1 41.1l.1 .1M251.1 48.9v.1M251.1 47.3v.3h.1h-.1M251.1 47.5l.2 .2M251.1 41.1l-.6 .2-.1-.1M251.1 48.7v.1M251.1 47.3h.1M251.1 41.1l-.5 .4v.1M251.1 42.3l.1 .1M251.1 54.5l.3 .1M251.2 48.7l-.1 .1M251.2 54.3v.2"/>
<path d="M251.2 46.2h.1M251.2 46.1h.1M251.2 51.2v.2h.2M251.2 54.4v.1M251.2 54.4h.1M251.2 47.2v.1M251.2 51.2h-5.2M251.2 42.4l.1 .1M251.2 54.5h.2M251.2 46.1v.1M251.2 57.2v.1M251.2 46.5v.7"/>
<path d="M251.2 47.4v.2M251.2 56.8v.5M251.2 57.2h.1M251.2 47.6l.1 .1M251.2 47.4h.1M251.2 41.3v-.1l-.6 .4 .1 .1M251.2 41.3h.1M251.2 41.3l-.5 .4M251.2 54.3h.1M251.2 41.3l.1 .1M251.3 46.4h.1M251.3 46.3h.1"/>
<path d="M251.3 57.2h-.1M251.3 54.3h-.1M251.3 47.3v.1M251.3 54.2v.2M251.3 54.5v.1M251.3 57.2h.1M251.3 42.5v.1M251.3 51.1l-.1 .1M251.3 47.4h.1M251.3 47.6h.1M251.3 41.4l-.5 .4M251.3 47.2h.1"/>
<path d="M251.3 41.4l.1 .1M251.3 47.4h-.1l.1 .2M251.3 47.3l-.1 .1M251.3 54.3h.1M251.3 48.9l.1 8.6M251.3 48.7l.8 .6v.5M251.3 48.9v.1M251.3 47.7h.1M251.3 48.9l.6 .5M251.4 57.5h.1M251.4 45.1v3.7h-.4M251.4 46.2h.1"/>
<path d="M251.4 46h.1M251.4 47.6h.1M251.4 47.4h.1M251.4 54.2l-.3 .1M251.4 46.3l-.2 .6M251.4 48.2l-.1 .2M251.4 45.1h1.9M251.4 57.5h1.9M251.4 41.5v.1M251.4 41.5h.1M251.4 41.5l-.5 .4-.1-.1M251.4 42.7h.1"/>
<path d="M251.4 45v.1M251.4 45.1h.1M251.5 41.7l.1 .1M251.5 42.9h.1M251.6 41.8l-.5 .4M251.6 41.8l.1 .1M251.7 41.9v.1M251.7 41.9h.1M251.7 41.9l-.6 .4M251.7 43l.1 .1M251.7 42l-.5 .4M251.7 42l.1 .1"/>
<path d="M251.8 43.1v.1M251.8 42.1l.1 .1M251.8 43.2l.1 .1M251.8 42.1l-.5 .4M251.9 42.2l-.6 .4M251.9 42.2v.1M251.9 43.3l.1 .1M251.9 49.9h.3zM251.9 42.3h.1M251.9 42.3l-.5 .4-.1-.1M252 49.5v.4M252 43.4v.1"/>
<path d="M252 49.9l.1 2.4M252.1 47.1h.5M252.1 42.4v.1M252.1 42.5l-.1-.1-.5 .4M252.1 42.5h.1M252.1 42.5l-.5 .4-.1-.1M252.1 43.6l.1 .1M252.1 52.3h.1M252.1 49.9l.1 2.3M252.1 49.8h.1M252.1 42.5l-.5 .4 .1 .2M252.1 42.5l.1 .2"/>
<path d="M252.1 47.1l.3 .1 .2-.1M252.2 49.8h.1v.2l-.1-.1M252.2 49.8h.1M252.2 43.7h.1M252.2 43.7v.1M252.2 50h-.1M252.2 49.9h.1M252.2 43.8l.1 .1M252.2 52.2v.2l-.1-.1M252.2 42.7h.1M252.2 42.7l-.5 .4M252.2 42.6l.1 .1"/>
<path d="M252.2 52.2l.1 .2-.1 .1-.2-.1 .1-.2M252.2 49.7h.1M252.2 49.7h-.1M252.2 49.7l.1 .1M252.3 49.8h.1M252.3 43.8v.1M252.3 49.8v.1M252.3 43.9h.1M252.3 46.6h.2M252.3 43.9v.1M252.3 44.5v.1M252.3 44v.2"/>
<path d="M252.3 44.8v.1M252.3 44.3v.1M252.3 44h.1M252.3 50h.1M252.3 42.7l-.5 .4M252.3 42.7l.1 .2M252.3 44v.1M252.3 44.2h.6v.1h-.6zM252.3 44.4v.1M252.3 44.6v.2M252.3 44.9h.6v.1h-.6zM252.3 44.4h.6v.1h-.6"/>
<path d="M252.3 44.6h.6v.2h-.6M252.3 50v.1M252.3 50.1h.1M252.3 50.1h-.2M252.3 52.3v.1M252.3 42.8l.1 .1M252.4 42.9h.1M252.4 42.9l-.6 .3M252.4 42.9l-.5 .4M252.4 42.9l.1 .2M252.5 54.9h.1M252.5 47.5h.1"/>
<path d="M252.5 43.1h.1M252.5 43.1l-.5 .3M252.5 54.9v.2M252.5 47.5v.1M252.5 43l.1 .1M252.5 47.5v.1zM252.5 54.9v.2zM252.6 43.1l-.6 .4M252.6 43.1v.1M252.6 43.2l.1 .1M252.6 43.2h.1M252.6 43.2l-.5 .4-.1-.1"/>
<path d="M252.7 51.5l.6 .1M252.7 51.1v.4M252.8 51.2h.1v.2zM252.8 43.5v.1M252.8 43.5l-.1-.2-.5 .4M252.8 43.5l-.6 .3M252.8 43.5h.1M252.8 51.2l.1 .2zM252.8 43.6l.1 .2M252.9 43.6l-.6 .3M252.9 51.4h.1M252.9 51.2v.2z"/>
<path d="M252.9 43.8l-.6 .1M252.9 43.8h.1M252.9 43.8v.3h-.6M252.9 44.5v.1M252.9 44v.2M252.9 44.8v.1M252.9 44.3v.1M252.9 43.9l-.6 .1M253.3 51h.1M253.3 51.6h.1M253.3 49.8h.5M253.3 51l-.6 .1"/>
<path d="M253.8 45.2l-.1-.3h-.4v12.8h.4l.1-.3M253.8 45.3l.2 .1v2.3M253.8 52.8h-.5M253.8 45.2v12.2M253.9 51.1v.4M253.9 47.2h.1M253.9 45.6h.1M253.9 45.6v1.6M254 50.7v1.3l.1-1.3M254 52h.1M254 49.4h.1M254 50.2h.1"/>
<path d="M254 49.4v.8v-.8M254 47.7v1.2M254 50.2v7l-.2 .1M254 47.7v1.7M88.5 61.9h1.5M88.5 60.9h80.1M89 60.9v-16.7h79.1v16.7M89 60.5h79.1M90.4 61.4v56M90.4 61.4h1.4M90.4 79.3h76.3M90.4 78.8h76.3"/>
<path d="M90.4 77.4h76.3M90.4 77h76.3M90.4 75.5h76.3M90.4 75.1h76.3M90.4 73.7h76.3M90.4 73.2h76.3M90.4 71.8h76.3M90.4 71.3h76.3M90.4 69.9h76.3M90.4 69.4h76.3M90.4 68h76.3M90.4 67.5h76.3"/>
<path d="M90.4 66.1h76.3M90.4 65.7h76.3M90.4 64.2h76.3M90.4 63.8h76.3M90.4 62.4h76.3M90.4 61.9h76.3M90.4 61.4l-.2 .4-.3 .1M90.9 67.5v1.5M90.9 69.8v1.6M90.9 72.2v1.6M90.9 74.6v1.6M90.9 77v1.6"/>
<path d="M90.9 79.4v1.5M92.3 60.9l-.1 .2-.4 .3M92.5 64.7h-1.6v2M93.2 64.7h1.6M95.6 64.7h1.6M98 64.7h1.6M100.4 64.7h1.6M102.8 64.7h1.6M105.2 64.7h1.5M107.5 64.7h1.6M109.9 64.7h1.6M112.3 64.7h1.6"/>
<path d="M114.7 64.7h1.6M117.1 64.7h1.5M119.4 64.7h1.6M121.8 64.7h1.6M124.2 64.7h1.6M126.6 64.7h1.6M129 64.7h1.6M131.3 64.7h1.6M133.7 64.7h1.6M136.1 64.7h1.6M138.5 64.7h1.6M140.9 64.7h1.6"/>
<path d="M143.3 64.7h1.5M145.6 64.7h1.6M148 64.7h1.6M150.4 64.7h1.6M152.8 64.7h1.6M155.2 64.7h1.6M157.5 64.7h1.6M159.9 64.7h1.6M162.3 64.7h1.6M164.7 64.7h1.5v2M164.8 60.9l.1 .2 .4 .3M165.3 61.4h1.4"/>
<path d="M166.2 67.5v1.5M166.2 69.8v1.6M166.2 72.2v1.6M166.2 74.6v1.6M166.2 77v1.6M166.2 79.4v1.5M166.7 61.4l.1 .2 .4 .3h1.4M166.7 61.4v56M221 64.7h7.7M223.6 62.9h2.2M223.6 79.3h2.2M226.4 62.9h.5"/>
<path d="M226.4 79.3h.5M227.5 62.9h2.2M227.5 79.3h2.2M228.7 62.5l-2.2 2.2M230.6 63.3h-.4v-2.4l-.5-1.4h.5l.4 1.4v56.5M231.1 60.9v56.5M231.8 61.8v1.6M231.8 64.2v1.6M231.8 66.6v1.6M231.8 69v1.6M231.8 71.4v1.5M231.8 73.7v1.6"/>
<path d="M231.8 76.1v1.6M231.8 78.5v1.6M232.5 60.9v56.5M233 63.3h.5v-2.4l.4-1.4h-.4l-.5 1.4v56.5M90.4 97.7h76.3M90.4 99.5h76.3M90.4 98.1h76.3M90.4 96.3h76.3M90.4 95.8h76.3M90.4 94.4h76.3M90.4 93.9h76.3M90.4 92.5h76.3"/>
<path d="M90.4 92h76.3M90.4 90.6h76.3M90.4 90.1h76.3M90.4 88.7h76.3M90.4 88.3h76.3M90.4 86.8h76.3M90.4 86.4h76.3M90.4 85h76.3M90.4 84.5h76.3M90.4 83.1h76.3M90.4 82.6h76.3M90.4 81.2h76.3"/>
<path d="M90.4 80.7h76.3M90.9 81.7v1.6M90.9 84.1v1.6M90.9 86.5v1.6M90.9 88.9v1.6M90.9 91.3v1.6M90.9 93.6v1.6M90.9 96v1.6M90.9 98.4v1.6M166.2 81.7v1.6M166.2 84.1v1.6M166.2 86.5v1.6"/>
<path d="M166.2 88.9v1.6M166.2 91.3v1.6M166.2 93.6v1.6M166.2 96v1.6M166.2 98.4v1.6M170.5 91.9h2v4.5h-2zM170.6 91.9v4.5M170.8 92.1v.1M170.9 92.1h.1M170.9 92.2h.1M170.9 92.1v.1M171 92.1v.1"/>
<path d="M171 92.7l.3-.2h.4l.2 .2M171 93.2l.3 .2h.4l.2-.2M171 93.9l.3-.2 .6 .1v.1M171 94.4l.3 .2h.4l.2-.2M171 95.1l.3-.2 .6 .1v.1M171 95.5l.3 .3M171.1 92.8v.4M171.1 93.9v.5M171.1 95.1v.4M171.3 95.8h.4M171.9 95.5l-.2 .3M171.9 92.8v.4"/>
<path d="M171.9 93.9v.5M171.9 95.1v.4M172 96.1h.1M172 96v.2M172.1 96.1h.1M172.4 91.9v4.5M223.6 97.7h2.2M226.4 97.7h.5M227.5 97.7h2.2M231.8 80.9v1.6M231.8 83.3v1.6M231.8 85.6v1.6"/>
<path d="M231.8 88v1.6M231.8 90.4v1.6M231.8 92.8v1.6M231.8 95.2v1.6M231.8 97.6v1.5M231.8 99.9v1.6M83.4 117.4h90.4M90.4 117h76.3M90.4 115.1h76.3M90.4 114.6h76.3M90.4 113.2h76.3M90.4 112.7h76.3"/>
<path d="M90.4 111.3h76.3M90.4 110.8h76.3M90.4 109.5h76.3M90.4 109h76.3M90.4 107.6h76.3M90.4 107.1h76.3M90.4 105.7h76.3M90.4 105.2h76.3M90.4 103.8h76.3M90.4 103.3h76.3M90.4 101.9h76.3M90.4 101.4h76.3"/>
<path d="M90.4 100h76.3M90.9 100.8v1.6M90.9 103.2v1.6M90.9 105.6v1.5M90.9 107.9v1.6M90.9 110.3v1.6M90.9 112.7v1.9M166.2 100.8v1.6M166.2 103.2v1.6M166.2 105.6v1.5M166.2 107.9v1.6M166.2 110.3v1.6"/>
<path d="M166.2 112.7v1.9M223.6 113.3h2.2M226.4 113.3h.5M227.5 113.3h2.2M231.8 102.3v1.6M231.8 104.7v1.6M231.8 107.1v1.6M231.8 109.5v1.5M231.8 111.8v1.6M231.8 114.2v1.6M231.8 116.6v.8M80.5 138.3h10.4v7.8h-10.4"/>
<path d="M80.5 137.6v4.3h-.9l2.1 .7h-1.2v4.2M81 138.3l-.5 .5M83.7 138.3l-3.2 3.2M86.4 138.3l-5.9 5.8M89 138.3l-7.7 7.8M90.9 139.1l-7 7M166.3 138.3h-.1M169 138.3l-2.8 2.7M171.6 138.3l-5.4 5.4M174.3 138.3l-7.8 7.8M176.6 138.3h-10.4v7.8h10.4M176.6 137.6v4.3h1l-2.2 .7h1.2v4.2"/>
<path d="M176.6 138.6l-7.4 7.5M80.1 141.9l-.1 .1M86.7 149.3v-3.2h3.5l-.3 .3h-2.6l-.1 .2-.1 .3v4h3.3l-.3-.3h-2.4l-.3-.3M87.1 148.9l-.4 .4M87.1 147.7l.3 .4M87.4 147.6l.4 .4v1.3l1.9 .1 .4 .3-2.7 .1M87.4 147.6v2.7M90.9 141.8l-4.3 4.3M90.9 144.4l-1.7 1.7M166.9 146.1l.3 .3M166.9 146.1h3.5v3.2M167.3 146.4h2.5l.1 .2 .2 .3v4h-3.4l.4-.3 2.5-.1 .1-2.9-.3 .4-.1 1.3-1.9 .1-.3 .3 2.6 .1"/>
<path d="M170 147.7l-.3 .4M170.1 148.9l.3 .4M176.6 141.3l-4.8 4.8M176.6 144l-2.1 2.1"/>
<circle cx="87.1" cy="55.3" r=".24"/>
<circle cx="87.1" cy="53.4" r=".24"/>
<circle cx="87.1" cy="51.5" r=".24"/>
<circle cx="166.1" cy="50.5" r=".37"/>
<circle cx="169" cy="52" r=".16"/>
<circle cx="169" cy="52" r=".24"/>
<circle cx="235.8" cy="52.9" r="1.41"/>
<circle cx="235.8" cy="52.9" r="1.88"/>
<circle cx="244.7" cy="48.4" r=".07"/>
<circle cx="245" cy="49.8" r=".16"/>
<circle cx="245.2" cy="48.3" r=".07"/>
<circle cx="245.5" cy="50.5" r=".07"/>
<circle cx="245.6" cy="48.2" r=".07"/>
<circle cx="245.9" cy="50.3" r=".07"/>
<circle cx="246.1" cy="48.2" r=".07"/>
<circle cx="246.3" cy="47.6" r=".16"/>
<circle cx="246.3" cy="50.6" r=".16"/>
<circle cx="246.3" cy="51.8" r=".16"/>
<circle cx="246.3" cy="50.1" r=".07"/>
<circle cx="246.5" cy="48.2" r=".07"/>
<circle cx="246.7" cy="49.8" r=".07"/>
<circle cx="246.8" cy="54.5" r=".12"/>
<circle cx="246.8" cy="54.5" r=".07"/>
<circle cx="246.9" cy="48.4" r=".07"/>
<circle cx="247" cy="49.5" r=".07"/>
<circle cx="247.1" cy="48.7" r=".07"/>
<circle cx="247.2" cy="49.1" r=".07"/>
<circle cx="247.6" cy="49.8" r=".16"/>
<circle cx="247.6" cy="48.3" r=".16"/>
<circle cx="247.9" cy="55" r=".56"/>
<circle cx="247.9" cy="55" r=".54"/>
<circle cx="247.9" cy="55" r=".43"/>
<circle cx="247.9" cy="55" r=".22"/>
<circle cx="247.9" cy="55" r=".24"/>
<circle cx="248.4" cy="53.9" r=".12"/>
<circle cx="248.4" cy="53.9" r=".07"/>
<circle cx="249" cy="55.5" r=".07"/>
<circle cx="249.2" cy="54.5" r=".07"/>
<circle cx="249.7" cy="49.9" r=".12"/>
<circle cx="250.1" cy="50.2" r=".37"/>
<circle cx="250.1" cy="50.2" r=".18"/>
<circle cx="250.1" cy="50.2" r=".14"/>
<circle cx="250.2" cy="50.9" r=".16"/>
<circle cx="250.3" cy="46.7" r=".16"/>
<circle cx="250.7" cy="47.1" r=".12"/>
<circle cx="250.7" cy="49.5" r=".07"/>
<circle cx="250.9" cy="46.7" r=".16"/>
<circle cx="251.8" cy="47.4" r=".22"/>
<circle cx="252.2" cy="47.8" r=".07"/>
<circle cx="252.4" cy="46.9" r=".33"/>
<circle cx="252.4" cy="56" r=".33"/>
<circle cx="252.4" cy="56" r=".26"/>
<circle cx="252.8" cy="55" r=".03"/>
<circle cx="252.8" cy="47.6" r=".03"/>
<circle cx="252.9" cy="51.3" r=".12"/>
<circle cx="89" cy="61.4" r=".24"/>
<circle cx="168.1" cy="61.4" r=".24"/>
<circle cx="170.9" cy="92.1" r=".1"/>
<circle cx="172" cy="96.1" r=".1"/>
<circle cx="92.8" cy="116" r=".24"/>
<circle cx="105.9" cy="116" r=".24"/>
<circle cx="121" cy="116" r=".24"/>
<circle cx="136.1" cy="116" r=".24"/>
<circle cx="151.2" cy="116" r=".24"/>
<circle cx="164.3" cy="116" r=".24"/>
</g>
<!-- layer: 0 -->
<path d="M257.8 11.7v6.9M217.8 117.4h24.6" fill="none" stroke="#000" stroke-width=".25"/>
<!-- layer: RHX RH F.O.H. -->
<path d="M90.9 67.5h.1" fill="none" stroke="#000" stroke-width=".2"/>
<!-- layer: ANNOTATIONS -->
<g fill="#000" stroke="#000" stroke-width=".2">
<path d="M227.4 31.9l1.3 .3-1.3 .2zM242.9 32.2l1.4-.3v.5zM15.5 44.1l1.9 .3-1.9 .3zM19.6 44.4l1.8-.3v.6zM86.2 49.8l.4-.2 .5 1.3zM258.2 45.8l.3 1.5h-.5zM258 42.7h.5l-.3 1.4zM265.7 44.1l.3 1.4h-.5zM258.2 64.7l.3 1.5h-.5zM37.1 90.6l1.5 .2-1.5 .3zM40.2 90.8l1.5-.2v.5zM166.2 80.6l1.4-.5 .1 .4z"/>
<path d="M172.4 90.7l.3 .4-1.2 .8zM223.6 79.3l-.6 1.3-.4-.3zM20.6 110.9l.2 1.1h-.4zM24.4 108.2l1.2 .2-1.2 .1zM29.2 108.4l1.1-.2v.3zM39 110.8l.2 1.2h-.4zM43.5 108.3l1.1 .2-1.1 .1zM47.2 108.5l1.1-.2v.3zM150.5 117.4l1.1 .8-.3 .4zM232.2 117.4l1.1 .8-.3 .4zM258 116h.5l-.3 1.4zM265.5 116h.5l-.3 1.4z"/>
<path d="M20.4 123.6h.4l-.2 1.2zM38.8 123.9h.4l-.2 1.2zM89 152.9l1.4 .2-1.4 .3zM90.9 153.1l1.4-.2v.5zM90.9 156.3l1.4-.3v.5zM164.8 152.9l1.4 .2-1.4 .3zM164.8 156l1.4 .3-1.4 .2zM166.7 153.1l1.4-.2v.5z"/>
</g>
<!-- layer: SECTION CUTS -->
<g fill="none" stroke="#000" stroke-width=".25">
<path d="M137.2 38.7h-8.6v8.4M128.6 48.6v1.6M128.6 51.8v8M128.6 61.3v1.6M128.6 64.5v8M128.6 74v1.6M128.6 77.2v8M87.7 99.1h-8.6v8.6M89.3 99.1h1.5M92.4 99.1h8M102 99.1h1.5M105.1 99.1h8"/>
<path d="M114.7 99.1h1.6M117.9 99.1h7.9M127.4 99.1h1.6M128.6 86.7v1.6M128.6 89.9v8M128.6 99.4v1.6M130.6 99.1h7.9M140.1 99.1h1.6M143.3 99.1h7.9M152.8 99.1h1.6M156 99.1h7.9M165.5 99.1h1.6"/>
<path d="M168.7 99.1h8.6v8.6M128.6 102.6v8M128.6 112.1v1.6M128.6 115.3v8.4h8.6"/>
</g>
<path d="M137.2 38.2l2.7 .5-2.7 .4zM78.6 107.7h.9l-.4 2.7zM176.8 107.7h.9l-.4 2.7zM137.2 123.3l2.7 .4-2.7 .5z" fill="#000" stroke="#000" stroke-width=".2"/>
<!-- layer: DETAILS -->
<g fill="none" stroke="#000" stroke-width=".25">
<path d="M17.4 5.2h31.4v8l1 1.2h-2.1l1.1 1.2v7.4h-31.4zM45.5 19.2h1.8v3.8M45.5 19.2v3.8M45.5 19.2h1.8M22 32.1a.92 .92 0 0 0-.9 .9h12.2M30.8 30.7h.1M30.8 28h.1M30.8 30.7h1.2M30.9 30.7h1.1M32 28h-1.2M32 27.9l-1.2 .1M32 29.4h-1.1l-.1 .6 .1 .7h1.1"/>
<path d="M32 28h-1.1l-.1 .7 .1 .7M32 28h-1.2v2.7h.1M32.4 26.6a.92 .92 0 0 1 .9-.9v14.3M32.4 26.6v4.6a.92 .92 0 0 1-.9 .9h-9.5a.88 .88 0 0 0-.9 .8v1.9h3.7v-1.8M32.4 26.9h-.4v4.9h.2M33.3 40a.92 .92 0 0 1-.9 .9M34.2 27.2a.92 .92 0 0 0-.9 .9M34.2 23v18.8h-14.6M35.4 26.9h1.1v4.9h-1.1M36.5 30.7h.1M36.5 28h.1M36.5 28.4h1.4l.2 .8-.2 .8h-1.4"/>
<path d="M37.9 28.4l.2-.3-.2-.3h-1.4v3.1h1.4l.2-.5-.2-.4M38 27.9l.1 .1v2.7l-.2 .2M38.1 28.4h1.1M38.1 30.3h1.1M39.2 28.4l.1 .1v1.7l-.1 .1M39.2 28.4v1.9M43.9 24.2v1h4.9v-1h-12.2a1.19 1.19 0 0 0-1.2 1.2v10.9a1.22 1.22 0 0 1-1.2 1.2M44.8 26.6l.2 .2M44.8 25.4l.2-.2v.2M44.9 26.6l.1 .2M44.9 25.4v1.3M45 26.6v.2"/>
<path d="M45 25.3l-.1 .1M45 25.4l.7-.2 .7 .2v1.2l-.7 .2-.7-.2zM45 26.6v.2h2.7M45 26.7v-1.4l-.1 .1 .1 1.3M46.4 25.4l.7-.2 .6 .2M46.4 26.6l.7 .2 .6-.2v-1.4l.1 1.6M47.7 26.6v.2M47.8 25.3l.1 .1-.1 1.4M47.8 25.3l.1 .1v1.2l-.1 .2M48.8 23a1.22 1.22 0 0 1-1.2 1.2M21.3 40.9v-1.8h4.8v1.8M32.4 40.9h-11.9a.92 .92 0 0 0-.9 .9"/>
<path d="M17.3 61.4h22.9v13h-22.9v-5.4l.7-.9h-1.5l.8-.9zM25 78l-.1 2.1 .2 .1M25.1 78.3l-.2-.2 .2-.2h1v2.3h-1a.62 .62 0 0 1 0-.8M26.1 78.3h-1a1.18 1.18 0 0 0 0 1.1h1M26.1 78.1h.1M26.9 74.4v10.7a.9 .9 0 0 0 .9-.9M26.9 77.3h-.8v3.6h.8M27.8 77.5a.67 .67 0 0 1 .6 .7M28.7 75.2a.9 .9 0 0 0-.9 .9v12.2h10.8M28.7 75.3h9v.7h-3.6v-.7M29.1 77.1a.67 .67 0 0 0-.6-.7v10.5a.67 .67 0 0 0 .6 .7h8.8a.63 .63 0 0 1 .6 .7M29.1 77.3h.3l-.1 3.6"/>
<path d="M29.1 77.1v3.3M29.4 78.1h.9l.1 .6-.1 .5h-.9M29.4 78l1 .1M29.4 78h.9M30.3 79.2v1h-.9M30.3 78l.1 .1M30.4 78.1h-.1M30.4 78.1v2l-1 .1M34.7 76v.9l.2 .1M34.8 76.9l.1 .1M34.8 76l.1 1M34.9 76v.9l.5 .1 .5-.1v-.9"/>
<path d="M34.9 76.9l2 .1M35.2 71.6v2.8M35.2 71.6h1.3M36.5 71.6v2.8M36.9 76v.9h-1M36.9 76.9v.1M37 76v.9h-.1M37 76.9l-.1 .1M37.7 74.4a.9 .9 0 0 1-.9 .9M26.1 80.1h.1M28.5 81.8h8.9M29.1 80.4a.67 .67 0 0 0 .7 .7"/>
<path d="M29.8 81.1h7M30.3 80.1v.1M30.4 80.1h-.1M33.7 87.6v-1.3h3.6v1.3M36.8 81.1a.65 .65 0 0 1 .6 .6v1.4h-2.6v-1.3M36.8 81.1a.67 .67 0 0 1 .6 .7M25.6 111.5a1.07 1.07 0 0 0 .7 .9M26.3 112.4l1.2 .4M27.3 111.2a.92 .92 0 0 0-.8-1.2 .92 .92 0 0 0-1 1l.1 .5M27.3 111.2l-.2 .6M27.5 112.8a3.4 3.4 0 0 1 1.6 3.2 5.2 5.2 0 0 1-2.1 5.2l-1.3 .5-.1 .5 .2 .3M44.6 110.8a.94 .94 0 0 1 1-1 .94 .94 0 0 1 .8 1.2l-.2 .6"/>
<path d="M44.6 110.8a1.31 1.31 0 0 0 .8 1.4 3.2 3.2 0 0 1 2.8 3 5.6 5.6 0 0 1-2.1 6.1l-1.3 .6-.2 .4 .2 .3M25.7 124.2a1.39 1.39 0 0 0 .3 1.2M25.8 122.5l1 .6a1.96 1.96 0 0 1 .8 1.8M26 125.4l.3 .2M27.5 124.9a.88 .88 0 0 1-1.2 .7M44.8 122.6l1.2 .7 .3 .4M46.4 123.7a1.34 1.34 0 0 1-.5 2.2 1.12 1.12 0 0 1-1.2-1.5"/>
</g>
<!-- layer: ANNOTATIONS -->
<path d="M20.6 123.6h.1M20.9 124.8h.1M39 125.1h.1" fill="none" stroke="#000" stroke-width=".2"/>
<!-- layer: TITLE BLOCK -->
<g fill="none" stroke="#000" stroke-width=".25">
<path d="M3.2 3.3h272.6v209.4h-272.6zM60.3 3.3v170.7h-57.1M235 8.2h36v10.4h-36zM235 15.1h36M244.5 11.7h26.5M244.5 8.2v10.4M3.2 54.3h57.1M24.2 52.2h15.1M24.2 99.6h15.3M3.2 101.2h57.1M3.2 135.9h57.1M12.7 133.1h19.1"/>
<path d="M35.2 133.1h19.1M3.2 140.1h57.1M3.2 144.2h57.1M3.2 148.4h57.1M3.2 156.9h57.1M28.4 140.1v33.9M29.5 149.3h2.4v2.4h-2.4zM29.5 153.5h2.4v2.3h-2.4zM29.5 157.9h2.4v2.3h-2.4zM3.2 165.5h57.1M29.5 162.1h2.3v2.3h-2.3zM29.5 170.6h2.3v2.3h-2.3z"/>
<path d="M29.5 166.4h2.4v2.3h-2.4zM3.2 200h67.9M3.2 195.8h167.8M3.2 191.7h167.8v21M29.6 191.7v21M71.1 191.7v21M90.3 191.7v21M3.2 208.6h67.9M3.2 204.4h67.9M209.6 207h43.2M230.9 201.3v11.4M252.8 201.3v11.4"/>
<path d="M275.8 201.3h-66.2v11.4"/>
</g>
<text font-size="7.2" x="225.4" y="195.5">HEAVY DUTY</text>
<text font-size="2.5" x="24.7" y="45.3">1/4&quot; SETBACK</text>
<g font-size="2.4">
<text x="245.7" y="11.1">STANDARD MAX. VALUES</text>
<text x="236.6" y="12.7">MODEL</text>
<text x="238" y="17.8">610</text>
<text x="248.1" y="14.4">WIDTH</text>
<text x="249.4" y="17.8">30' 4&quot;</text>
<text x="260.7" y="14.4">HEIGHT</text>
<text x="261.8" y="17.8">28' 4&quot;</text>
<text x="24.2" y="51.7">Z GUIDE DETAIL</text>
<text x="24.2" y="99.1">E GUIDE DETAIL</text>
<text x="12.7" y="132.6">C187 SLAT SECTION</text>
<text x="35.2" y="132.6">C275 SLAT SECTION</text>
<text x="7.5" y="143">OPENING WIDTH</text>
<text x="26.1" y="138.8">OPTIONS</text>
<text x="7.5" y="147.2">OPENING HEIGHT</text>
<text x="8.1" y="151.3">HOOD OPTIONS</text>
<text x="32.9" y="155.5">ROUND</text>
<text x="32.9" y="151.4">OCTAGON</text>
<text x="5.4" y="159.9">GUIDE TYPE OPTIONS</text>
<text x="32.9" y="159.9">E GUIDES</text>
<text x="32.9" y="164.1">Z GUIDES</text>
<text x="8.8" y="168.4">SLAT OPTIONS</text>
<text x="32.8" y="172.6">C275</text>
<text x="32.9" y="168.4">C187</text>
<text x="8.4" y="194.7">COMPONENT</text>
<text x="42.9" y="194.7">MATERIAL</text>
<text x="73.7" y="194.7">OPERATION</text>
<text x="91.7" y="194.7">NOTES:</text>
<text x="11.4" y="202.8">CURTAIN</text>
<text x="13" y="198.8">HOOD</text>
<text x="36.9" y="198.6">24 GA. GALVANIZED STEEL</text>
<text x="38.9" y="202.9">GA. GALVANIZED STEEL</text>
<text x="91.9" y="198.6">WIND LOAD: 20 PSF</text>
<text x="210.4" y="203.6">DWG. NO.</text>
<text x="219.4" y="199.8">610 ROLLING STEEL SERVICE DOORS - FACE MOUNT</text>
<text x="231.4" y="203.4">DATE:</text>
<text x="12.2" y="207.3">GUIDES</text>
<text x="43.3" y="207.2">STEEL ANGLES</text>
<text x="74.6" y="204.5">RHX LH FOH</text>
<text x="210.3" y="209.1">SHEET</text>
<text x="231.6" y="209">BY:</text>
<text x="9.8" y="211.5">BOTTOM BAR</text>
<text x="43.1" y="211.6">STEEL ANGLES</text>
</g>
<g font-size="2.1">
<text x="17.2" y="109.1">17/32&quot;</text>
<text x="37.4" y="109.2">7/8&quot;</text>
<text x="17.8" y="117.5">1 7/8&quot;</text>
<text x="36.3" y="118.6">2 3/4&quot;</text>
</g>
<g font-size="2">
<text x="246.9" y="32.9">PROJECTION</text>
<text x="140.7" y="39.4">B</text>
<text x="260.8" y="42">1 1/2&quot;</text>
<text x="66.4" y="48.3">CHARGE WHEEL</text>
<text x="182.2" y="78.7">JAMB BEYOND</text>
<text x="261.9" y="82.7">HEIGHT</text>
<text x="262.6" y="80.3">TOTAL</text>
<text x="182.1" y="85">CONTROL</text>
<text x="182.1" y="87.4">STATION</text>
<text x="204.3" y="87.9">BOLTS SIZED</text>
<text x="205.7" y="85.5">EXPANSION</text>
<text x="20.9" y="91.6">1/4&quot; SETBACK</text>
<text x="202.6" y="92.7">ACCORDINGLY</text>
<text x="204.3" y="90.3">AND SPACED</text>
<text x="253.7" y="90.6">OPENING</text>
<text x="254.4" y="93">HEIGHT</text>
<text x="78.5" y="113">A</text>
<text x="176.7" y="113">A</text>
<text x="140.7" y="124.5">B</text>
<text x="159" y="123.7">WEATHER STRIP</text>
<text x="240.6" y="123.7">FINISHED FLOOR</text>
<text x="124.7" y="132">ELEVATION</text>
<text x="220.7" y="131.7">SECTION B-B</text>
<text x="221.4" y="137.3">PROJECTION</text>
<text x="218.5" y="142.5">12&quot; X 14&quot;</text>
<text x="220.6" y="140.2">MIN.</text>
<text x="228.3" y="142.5">32&quot; X 34&quot;</text>
<text x="230" y="140.2">MAX.</text>
<text x="95.2" y="153.8">1/4&quot;</text>
<text x="158.4" y="153.8">1/4&quot;</text>
<text x="120.5" y="157">OPENING WIDTH</text>
<text x="123.9" y="168.7">SECTION A-A</text>
</g>
</svg>
